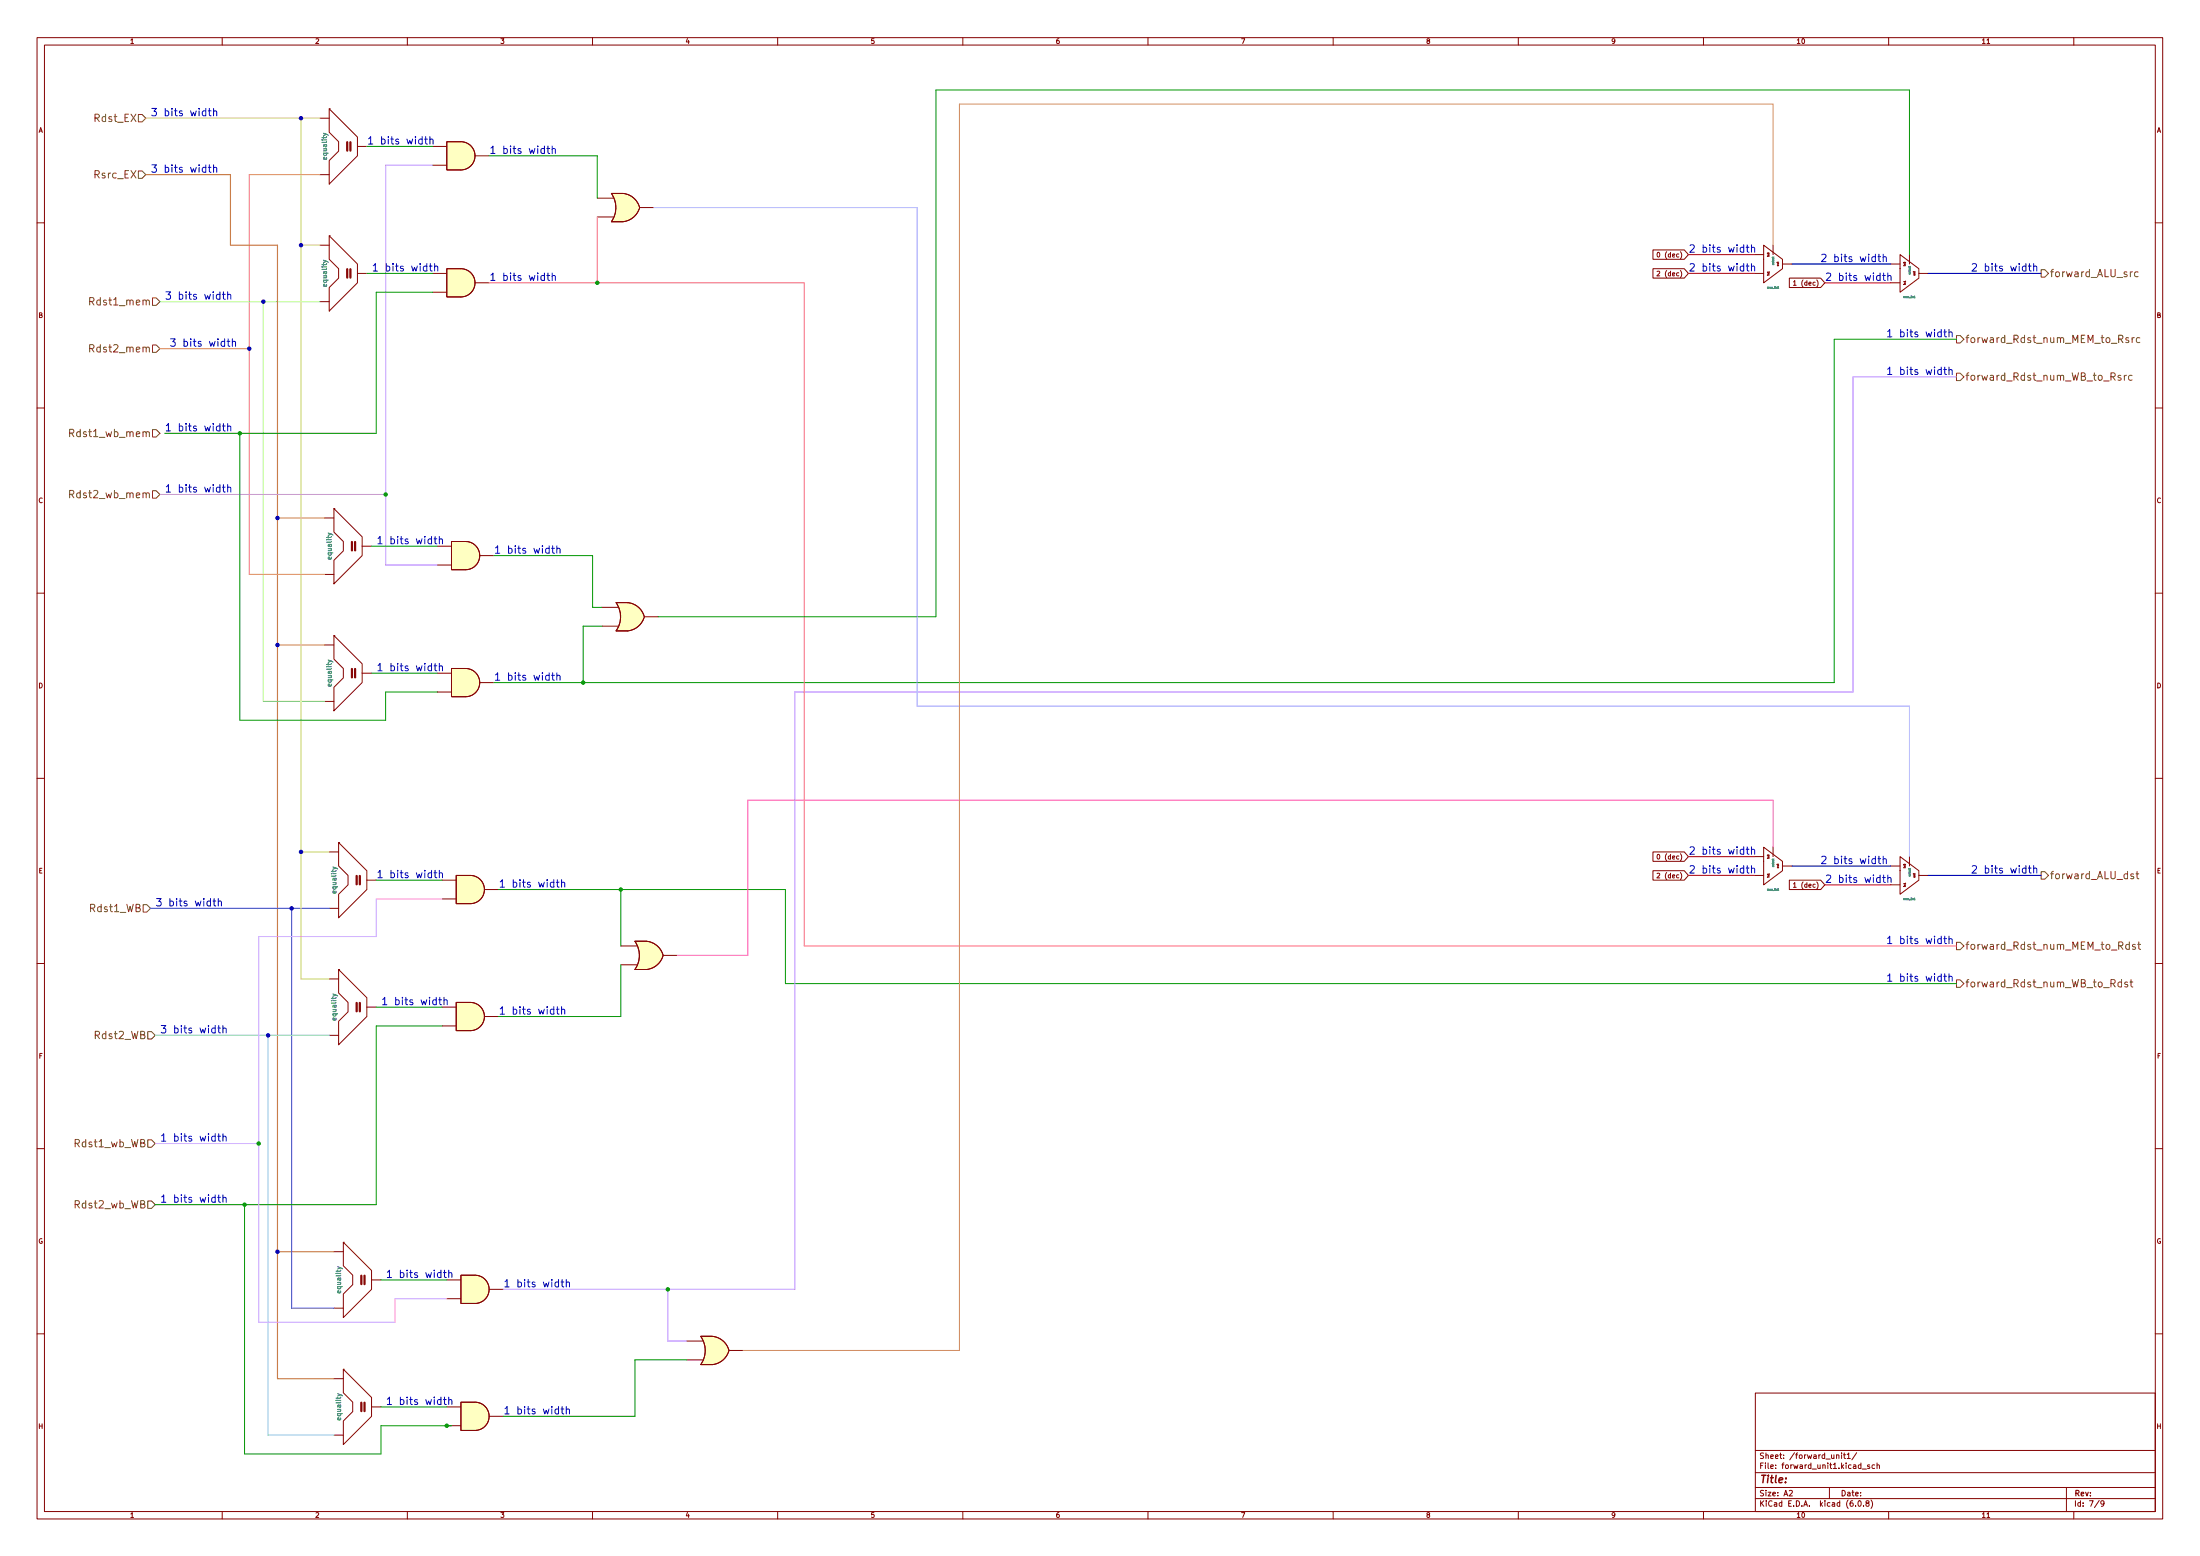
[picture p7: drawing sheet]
<svg xmlns="http://www.w3.org/2000/svg" width="594mm" height="420mm" viewBox="0 0 594 420" stroke-linecap="round" stroke-linejoin="round" font-family="sans-serif">
<g fill="none" stroke="#840000" stroke-width=".27">
<path d="M10 10.2h574v400h-574zM12 12.2h570v396h-570zM60 10.2v2M110 10.2v2M160 10.2v2M210 10.2v2M260 10.2v2M310 10.2v2M360 10.2v2M410 10.2v2M460 10.2v2M510 10.2v2"/>
<path d="M536.6 11.8h.7M560 10.2v2M86.4 31.9h2.5M88.9 29.4h.1M88.9 29.4l7.6 7.6v5.1l-7.6 7.6v-6.4l2.5-2.5v-2.5l-2.5-2.6zM96.5 39.5h2.6M116.8 39.5h3.8M120.6 38.3h3.9a3.8 3.8 0 0 1 3.8 3.8 3.8 3.8 0 0 1-3.8 3.8h-3.9zM86.4 47.2h2.5M116.8 44.6h3.8M128.3 42.1h3.8M161.3 53.5h4.3"/>
<path d="M161.3 58.6h4.3M168.3 52.2h-3.2a6.6 6.6 0 0 1 0 7.7h3.2M168.3 52.2a5.1 5.1 0 0 1 4.4 3.8M172.7 56.1a5.2 5.2 0 0 1-4.4 3.8M172.7 56h3.8M10 60.2h2M86.4 66.2h2.5M88.9 63.7h.1M88.9 63.7l7.6 7.6v5.1l-7.6 7.6v-6.4l2.5-2.5v-2.5l-2.5-2.6zM96.5 73.8h2.6M116.8 73.8h3.8M116.8 78.9h3.8"/>
<path d="M120.6 72.6h3.9a3.8 3.8 0 0 1 3.8 3.8 3.8 3.8 0 0 1-3.8 3.8h-3.9zM128.3 76.4h3.8M446.4 67.5h8.4l1.1 1.2-1.1 1.3h-8.4zM446.4 72.6h8.4l1.1 1.2-1.1 1.3h-8.4zM447.5 73.3l.5-.1 .2 .4-.8 .9h.8M447.6 68.3l.2-.2a.62 .62 0 0 1 .4 .7 .62 .62 0 0 1-.5 .6l-.2-.5zM473.7 73.8h2.5M473.7 68.7h2.5M476.2 66.2l5.1 3.8v2.6l-5.1 3.8zM478.8 66.2v2.5M481.3 71.3h2.6M483.2 75.1h8.4l1.2 1.3-1.2 1.2h-8.4z"/>
<path d="M484.3 76.1l.4-.3v1.2M484.3 77h.7M510.5 71.3h2.6M510.5 76.4h2.6M513.1 68.7l5.1 3.9v2.5l-5.1 3.8zM515.6 68.7v2.6M518.2 73.8h2.5M582 60.2h2M86.4 81.4h2.5M10 110.2h2M582 110.2h2M87.6 139.9h2.6"/>
<path d="M90.2 137.3h.1M90.2 137.3l7.6 7.6v5.1l-7.6 7.6v-6.3l2.5-2.5v-2.6l-2.5-2.5zM87.6 155.1h2.6M97.8 147.5h2.5M118.1 147.5h3.8M118.1 152.6h3.8M125.7 146.2h-3.8v7.6h3.8M125.7 146.2a3.8 3.8 0 0 1 3.8 3.8 3.8 3.8 0 0 1-3.8 3.8M129.5 150h3.8M10 160.2h2M87.6 174.2h2.6M90.2 171.6h.1"/>
<path d="M90.2 171.6l7.6 7.6v5.1l-7.6 7.6v-6.3l2.5-2.6v-2.5l-2.5-2.5zM162.6 164h4.3M162.6 169.1h4.3M166.4 162.7h3.1h-3.1a6.6 6.6 0 0 1 0 7.6h3.1h-3.1a6.6 6.6 0 0 0 0-7.6M169.6 162.7a5.1 5.1 0 0 1 4.4 3.8M174 166.5a5.2 5.2 0 0 1-4.4 3.8M174 166.5h3.8M582 160.2h2M87.6 189.4h2.6M97.8 181.8h2.5M118.1 181.8h3.8M118.1 186.9h3.8"/>
<path d="M125.7 180.5h-3.8v7.6h3.8M125.7 180.5a3.8 3.8 0 0 1 3.8 3.8 3.8 3.8 0 0 1-3.8 3.8M129.5 184.3h3.8M10 210.2h2M582 210.2h2M88.9 230h2.5M91.4 227.5h.1M91.4 227.5l7.7 7.6v5.1l-7.7 7.6v-6.3l2.6-2.6v-2.5l-2.6-2.6zM99.1 237.7h2.5M119.4 237.7h3.8M123.2 236.4h3.8a3.8 3.8 0 0 1 3.8 3.8 3.8 3.8 0 0 1-3.8 3.8h-3.8zM446.4 235.1h8.4l1.1 1.3-1.1 1.3h-8.4z"/>
<path d="M446.4 230h8.4l1.1 1.3-1.1 1.3h-8.4zM447.5 235.9l.5-.1 .2 .3-.8 1h.8M447.6 230.8l.2-.1a.62 .62 0 0 1 .4 .7 .62 .62 0 0 1-.5 .5l-.2-.4zM473.7 231.3h2.5M473.7 236.4h2.5M476.2 228.8l5.1 3.8v2.5l-5.1 3.8zM478.8 228.8v2.5M481.3 233.8h2.6M483.2 237.7h8.4l1.2 1.2-1.2 1.3h-8.4zM484.3 238.7l.4-.4v1.3M484.3 239.6h.7M510.5 233.8h2.6"/>
<path d="M510.5 238.9h2.6M513.1 231.3l5.1 3.8v2.6l-5.1 3.8zM515.6 231.3v2.5M518.2 236.4h2.5M88.9 245.3h2.5M119.4 242.7h3.8M130.8 240.2h3.8M167.6 255.4h4.4M174.6 254.2h-3.1a6.6 6.6 0 0 1 0 7.6h3.1M174.6 254.2h-3.2a6.6 6.6 0 0 1 0 7.6h3.2M174.7 254.2a5.1 5.1 0 0 1 4.4 3.8M179.1 258a5.2 5.2 0 0 1-4.5 3.8"/>
<path d="M179.1 258h3.8M10 260.2h2M88.9 279.6h2.5M88.9 264.3h2.5M91.4 261.8h.1M91.4 261.8l7.7 7.6v5.1l-7.7 7.6v-6.3l2.6-2.6v-2.5l-2.6-2.6zM99.1 271.9h2.5M119.4 271.9h3.8M119.4 277h3.8M123.2 270.7h3.8a3.8 3.8 0 0 1 3.8 3.8 3.8 3.8 0 0 1-3.8 3.8h-3.8zM130.8 274.5h3.8M167.6 260.5h4.4"/>
<path d="M582 260.2h2M10 310.2h2M582 310.2h2M90.2 338h2.5M92.7 335.4h.1M92.7 335.4l7.6 7.7v5l-7.6 7.7v-6.4l2.5-2.5v-2.6l-2.5-2.5zM90.2 353.2h2.5M100.3 345.6h2.6M120.6 345.6h3.9M120.6 350.7h3.9M124.5 344.3h3.8a3.8 3.8 0 0 1 3.8 3.8 3.8 3.8 0 0 1-3.8 3.9h-3.8zM132.1 348.1h3.8"/>
<path d="M10 360.2h2M90.2 372.3h2.5M92.7 369.7h.1M92.7 369.7l7.6 7.7v5l-7.6 7.7v-6.4l2.5-2.5v-2.6l-2.5-2.5zM100.3 379.9h2.6M120.6 379.9h3.9M124.5 378.6h3.8a3.8 3.8 0 0 1 3.8 3.8 3.8 3.8 0 0 1-3.8 3.8h-3.8zM185.4 362.1h4.3M185.4 367.2h4.3M192.4 360.8l-3.2 .1a6.6 6.6 0 0 1 0 7.6h3.2M192.4 360.8h-3.2a6.6 6.6 0 0 1 0 7.7h3.2M192.4 360.8a5.1 5.1 0 0 1 4.4 3.9"/>
<path d="M196.8 364.7a5.2 5.2 0 0 1-4.4 3.8M196.8 364.7h3.9M474 376.2h108v32h-108zM582 360.2h2M90.2 387.5h2.5M120.6 385h3.9M132.1 382.4h3.8M474 397.7h108M474 391.7h108M495.9 393l.6-.1 .1 .9M497.3 392.3v.2M497.3 392.8v1"/>
<path d="M497.8 392.8h.6M498 392.3v1.3l.4 .2M498.8 392.8l.4-.5v1.5M498.8 393.8h.9M501.4 392.3l-1.3 1.9M502.9 396.7h1.1M504.9 395.6l-.4-.1-.2 .3 .1 .2 .5 .1v.4h-.6M506.2 395.6l-.4-.1-.3 .3 .2 .7h.5M506.9 395.7l.5-.1 .1 .9M506.9 395v1.5M60 408.2v2M110 408.2v2"/>
<path d="M160 408.2v2M210 408.2v2M260 408.2v2M310 408.2v2M360 408.2v2M410 408.2v2M460 408.2v2M474 404.7h108M474 401.7h108M483.2 402.6l.5-.2 .3 .5-.9 1h.9M494 401.7v3M501.1 406.6v.1"/>
<path d="M501.9 405.3l.2-.1a.8 .8 0 0 1 .5 .8 .8 .8 0 0 1-.5 .7 1 1 0 0 1-.2-1.4zM503.2 406.6v.1M504.2 405.9l-.3-.3v-.2l.7-.1 .1 .4-.8 .5 .3 .5 .5-.2-.3-.6M505.2 405a1.72 1.72 0 0 1 0 2.3M510 408.2v2M536.6 409.7h.7M558 401.7v6.5M560 408.2v2M566.9 405.2l-1.3 1.9M568.2 405.9l-.3 .3-.5-.1v-.7l.5-.2 .3 .3-.1 .9-.2 .3h-.5"/>
</g>
<g fill="#ffffc2" stroke="#ffffc2" stroke-width=".27">
<path d="M127 270.7a3.8 3.8 0 0 1 3.8 3.8 3.8 3.8 0 0 1-3.8 3.8z"/>
<path d="M123.2 270.7h3.8v7.6h-3.8z"/>
<path d="M169 165.2l5 1.3a5.2 5.2 0 0 1-4.4 3.8z"/>
<path d="M166.4 170.3h3.1z"/>
<path d="M166.4 162.7h3.1z"/>
<path d="M166.4 162.7h3.1v7.6h-3.1a6.7 6.7 0 0 0 0-7.6z"/>
<path d="M169.6 162.7a5.1 5.1 0 0 1 4.4 3.8l-5 1.3z"/>
<path d="M191.8 363.3l5 1.4a5.2 5.2 0 0 1-4.4 3.8z"/>
<path d="M189.2 368.5h3.2z"/>
<path d="M189.2 360.8h3.2z"/>
<path d="M189.2 360.8h3.2v7.7h-3.2a6.7 6.7 0 0 0 0-7.7z"/>
<path d="M192.4 360.8a5.1 5.1 0 0 1 4.4 3.9l-4.9 1.3z"/>
<path d="M125.7 180.5a3.8 3.8 0 0 1 3.8 3.8 3.8 3.8 0 0 1-3.8 3.8z"/>
<path d="M121.9 180.5h3.8v7.6h-3.8z"/>
<path d="M128.3 378.6a3.8 3.8 0 0 1 3.8 3.8 3.8 3.8 0 0 1-3.8 3.8z"/>
<path d="M124.5 378.6h3.8v7.6h-3.8z"/>
<path d="M174.1 256.6l5 1.4a5.2 5.2 0 0 1-4.5 3.8z"/>
<path d="M171.4 261.8h3.2z"/>
<path d="M171.4 254.2h3.2z"/>
<path d="M171.4 254.2h3.2v7.6h-3.2a6.7 6.7 0 0 0 0-7.6z"/>
<path d="M174.7 254.2a5.1 5.1 0 0 1 4.4 3.8l-5 1.3z"/>
<path d="M128.3 344.3a3.8 3.8 0 0 1 3.8 3.8 3.8 3.8 0 0 1-3.8 3.9z"/>
<path d="M124.5 344.3h3.8v7.7h-3.8z"/>
<path d="M127 236.4a3.8 3.8 0 0 1 3.8 3.8 3.8 3.8 0 0 1-3.8 3.8z"/>
<path d="M123.2 236.4h3.8v7.6h-3.8z"/>
<path d="M167.7 54.7l5 1.4a5.2 5.2 0 0 1-4.4 3.8z"/>
<path d="M165.1 59.9h3.2z"/>
<path d="M165.1 52.2h3.2z"/>
<path d="M165.1 52.2h3.2v7.7h-3.2a6.7 6.7 0 0 0 0-7.7z"/>
<path d="M168.3 52.2a5.1 5.1 0 0 1 4.4 3.8l-5 1.4z"/>
<path d="M125.7 146.2a3.8 3.8 0 0 1 3.8 3.8 3.8 3.8 0 0 1-3.8 3.8z"/>
<path d="M121.9 146.2h3.8v7.6h-3.8z"/>
<path d="M124.5 38.3a3.8 3.8 0 0 1 3.8 3.8 3.8 3.8 0 0 1-3.8 3.8z"/>
<path d="M120.6 38.3h3.9v7.6h-3.9z"/>
<path d="M124.5 72.6a3.8 3.8 0 0 1 3.8 3.8 3.8 3.8 0 0 1-3.8 3.8z"/>
<path d="M120.6 72.6h3.9v7.6h-3.9z"/>
</g>
<g fill="none" stroke="#006464" stroke-width=".27">
<path d="M87.4 36l1.2 .6M87.4 70.3l1.2 .6M478.7 71.3l.1 .2 .2-.2v.2M480 77.9h.3M515.5 73.8l.1 .2 .2-.2v.2M516.9 80.4h.3M88.6 143.9l1.3 .6M88.6 178.2l1.3 .6M89.9 234.1l1.3 .6M478.7 233.8l.1 .2 .2-.2v.2M515.5 236.4l.1 .2 .2-.2v.2M480 240.4h.3"/>
<path d="M516.9 243h.3M89.9 268.4l1.3 .6M91.2 342l1.2 .6M91.2 376.3l1.2 .6"/>
</g>
<g fill="none" stroke="#725600" stroke-width=".27">
<path d="M37.4 30.9h1l1 1-1 1h-1zM37.4 46.2h1l1 1-1 1h-1zM551.2 72.8h1l1 1-1 1h-1zM577.4 73.5l-.6-.1-.4 .4 .2 .8h.8M24.2 81.4l1-.1 .2-.3-.1-.5-.3-.1h-.8v2M24.2 94.1l1-.1 .2-.3-.1-.5-.3-.1h-.8v2M41.2 80.4h1l1 1-1 1.1h-1zM41.2 93.1h1l1 1-1 1.1h-1zM528.3 90.6h1l1 1-1 1h-1zM574.8 91.3l-.5-.1-.3 .3 .1 .3 .7 .1v.5h-.8M575.7 91.2v1.3M576.3 91.2l-.6 .4"/>
<path d="M577.8 91.3l-.5-.1-.4 .4 .2 .8h.7M18.8 117l1-.1 .1-.3v-.5l-.3-.2h-.8v2M41.2 116h1l1 1-1 1h-1zM528.3 100.8h1l1 1-1 1h-1zM572.7 101.4l-.5-.1-.3 .3 .1 .3 .7 .2v.5h-.8M573.6 101.3v1.4M574.2 101.3l-.6 .4M575.7 101.4l-.5-.1-.4 .4 .2 .9h.7M18.8 133.5l1-.1 .1-.3v-.5l-.3-.2h-.8v2M41.2 132.5h1l1 1-1 1h-1zM551.2 235.4h1l1 1-1 1h-1zM576.1 236.1l-.4-.1-.3 .2 .1 .3 .6 .2v.5h-.7"/>
<path d="M576.8 236h.8M577.1 235.3v1.7l.5 .3M38.6 244.3h1l1 1-1 1h-1zM528.3 254.4h1l1 1-1 1h-1zM575 255.1l-.6-.1-.4 .4 .2 .8h.8M575 254.3v2M576.6 255.1l-.5-.1-.3 .3 .1 .3 .7 .2v.4h-.8M577.3 255h.7M577.6 254.3v1.8l.4 .2M39.9 278.6h1l1 1-1 1h-1zM528.3 264.6h1l1 1-1 1h-1zM572.9 265.3l-.6-.1-.4 .4 .2 .8h.8"/>
<path d="M572.9 264.5v2M574.5 265.3l-.5-.1-.3 .3 .1 .2 .7 .2v.5h-.8M575.2 265.2h.7M575.5 264.5v1.7l.4 .3M39.9 307.8h1l1 1-1 1h-1zM39.9 324.3h1l1 1-1 1h-1z"/>
</g>
<g fill="none" stroke="#0000c2" stroke-width=".27">
<path d="M55.6 30l-.6-.1-.4 .4 .2 .9h.8M55.6 29.3v2M56.2 29.9h.8M56.5 29.3v1.7l.5 .3M57.7 30.1l.3-.2 .4 .1 .1 1.3M57.7 29.3v2M114 37.7l-.6-.1-.4 .3 .2 .9h.8M114 36.9v2M114.7 37.6h.7M114.9 36.9v1.7l.5 .3M116.1 37.8l.3-.2 .5 .1v1.2M116.1 36.9v2"/>
<path d="M147 39.4v2M148 39.4v1.7l.4 .3M149.1 39.4v2M55.6 45.3l-.6-.1-.4 .4 .2 .8h.8M55.6 44.5v2M56.2 45.2h.8M56.5 44.5v1.7l.5 .3M57.7 45.4l.3-.2 .4 .1 .1 1.2M57.7 44.5v2M147 40.2l-.6-.1-.3 .4 .2 .8h.7M147.7 40.1h.7M149.1 40.3l.3-.2 .5 .1 .1 1.2"/>
<path d="M59.4 79.6l-.6-.1-.4 .4 .2 .8h.8M59.4 78.8v2M60 79.5h.8M60.3 78.8v1.7l.5 .3M61.5 79.7l.3-.2 .4 .1 .1 1.2M61.5 78.8v2M115.3 71.9h-.6l-.4 .3 .2 .9h.8M115.3 71.2v2M115.9 71.9h.8M116.2 71.2v1.7l.5 .3M117.4 72l.2-.1h.5l.1 1.3M117.4 71.2v2"/>
<path d="M147 74.5l-.6-.1-.3 .4 .2 .8h.7M147 73.7v2M147.7 74.4h.7M148 73.7v1.7l.4 .3M149.1 74.6l.3-.2 .5 .1 .1 1.2M149.1 73.7v2M470.9 71.9h-.6l-.4 .3 .2 .9h.8M470.9 66.9l-.6-.1-.4 .4 .2 .8h.8M470.9 66.1v2M470.9 71.2v2M471.5 71.9h.8M471.5 66.8h.8"/>
<path d="M471.8 71.2v1.7l.5 .3M471.8 66.1v1.7l.5 .3M473 72l.2-.1h.5l.1 1.3M473 67l.2-.2 .5 .1 .1 1.2M473 66.1v2M473 71.2v2M506.4 69.4l-.5-.1-.4 .4 .2 .8h.7M506.4 68.6v2M507.1 69.3h.8M507.4 68.6v1.8l.5 .2M507.7 74.5l-.6-.1-.4 .4 .2 .8h.8M507.7 73.7v2"/>
<path d="M508.4 74.4h.7M508.5 69.5l.3-.2 .5 .1 .1 1.2M508.5 68.6v2M508.6 73.7v1.7l.5 .3M509.8 74.6l.3-.2 .5 .1v1.2M509.8 73.7v2M547.1 71.9h-.6l-.4 .3 .2 .9h.8M547.1 71.2v2M547.7 71.9h.8M548 71.2v1.7l.5 .3M549.2 72l.2-.1h.5l.1 1.3M549.2 71.2v2"/>
<path d="M60.7 92.3l-.6-.1-.4 .4 .2 .8h.8M60.7 91.5v2M61.3 92.2h.8M61.6 91.5v1.7l.5 .3M62.7 92.4l.3-.2 .5 .1 .1 1.2M62.7 91.5v2M524.2 99.9l-.6-.1-.3 .4 .1 .8h.8M524.2 89.7l-.6-.1-.3 .4 .1 .9h.8M524.2 89v2M524.2 99.1v2M524.9 99.8h.7M524.9 89.6h.7"/>
<path d="M525.2 99.1v1.7l.4 .3M525.2 89v1.7l.4 .3M526.3 100l.3-.2 .5 .1 .1 1.2M526.3 89.8l.3-.2 .5 .1 .1 1.3M526.3 89v2M526.3 99.1v2M59.4 115.1l-.6-.1-.4 .4 .2 .9h.8M59.4 114.4v2M60 115h.8M60.3 114.4v1.7l.5 .3M61.5 115.2l.3-.2 .4 .1 .1 1.3M61.5 114.4v2"/>
<path d="M59.4 131.6l-.6-.1-.4 .4 .2 .9h.8M59.4 130.9v2M60 131.5h.8M60.3 130.9v1.7l.5 .3M61.5 131.7l.3-.2 .4 .1 .1 1.3M61.5 130.9v2M116.5 145.6l-.5-.1-.4 .4 .2 .8h.7M116.5 144.8v2M117.2 145.5h.8M117.5 144.8v1.8l.5 .2M118.6 145.7l.3-.2 .5 .1 .1 1.2M118.6 144.8v2"/>
<path d="M148.3 148.1h-.6l-.4 .3 .2 .9h.8M148.3 147.4v2M148.9 148.1h.8M149.2 147.4v1.7l.5 .3M150.4 148.2l.3-.1h.4l.1 1.3M150.4 147.4v2M116.5 179.9l-.5-.1-.4 .4 .2 .8h.7M116.5 179.1v2M117.2 179.8h.8M117.5 179.1v1.7l.5 .3M118.6 180l.3-.2 .5 .1 .1 1.2M118.6 179.1v2"/>
<path d="M148.3 182.4l-.6-.1-.4 .4 .2 .9h.8M148.3 181.7v2M148.9 182.3h.8M149.2 181.7v1.7l.5 .3M150.4 182.5l.3-.2 .4 .1 .1 1.3M150.4 181.7v2M116.5 235.8l-.5-.1-.4 .4 .2 .8h.7M116.5 235v2M117.2 235.7h.8M117.5 235v1.7l.5 .3M118.6 235.9l.3-.2 .5 .1 .1 1.2M118.6 235v2"/>
<path d="M149.6 238.3l-.6-.1-.4 .4 .2 .9h.8M149.6 237.6v2M150.2 238.2h.8M150.5 237.6v1.7l.5 .3M151.6 238.4l.3-.2 .5 .1 .1 1.3M151.6 237.6v2M470.9 229.4l-.6-.1-.4 .4 .2 .9h.8M470.9 234.5l-.6-.1-.4 .4 .2 .8h.8M470.9 228.7v2M470.9 233.7v2M471.5 229.3h.8M471.5 234.4h.8"/>
<path d="M471.8 228.7v1.7l.5 .3M471.8 233.7v1.8l.5 .2M473 229.5l.2-.2 .5 .1 .1 1.3M473 234.6l.2-.2 .5 .1 .1 1.2M473 228.7v2M473 233.7v2M506.4 232l-.5-.1-.4 .4 .2 .8h.7M506.4 231.2v2M507.1 231.9h.8M507.4 231.2v1.7l.5 .3M507.7 237h-.6l-.4 .3 .2 .9h.8M507.7 236.3v2"/>
<path d="M508.4 237h.7M508.5 232.1l.3-.2 .5 .1 .1 1.2M508.5 231.2v2M508.6 236.3v1.7l.5 .3M509.8 237.1l.3-.1h.5v1.3M509.8 236.3v2M547.1 234.5l-.6-.1-.4 .4 .2 .8h.8M547.1 233.7v2M547.7 234.4h.8M548 233.7v1.8l.5 .2M549.2 234.6l.2-.2 .5 .1 .1 1.2M549.2 233.7v2"/>
<path d="M56.8 243.4l-.5-.1-.4 .4 .2 .8h.7M56.8 242.6v2M57.5 243.3h.8M57.8 242.6v1.7l.5 .3M58.9 243.5l.3-.2 .5 .1 .1 1.2M58.9 242.6v2M524.2 253.6l-.6-.1-.3 .3 .1 .9h.8M524.2 252.8v2M524.9 253.5h.7M525.2 252.8v1.7l.4 .3M526.3 253.7l.3-.2 .5 .1 .1 1.2M526.3 252.8v2"/>
<path d="M58.1 277.7l-.6-.1-.3 .4 .2 .8h.7M58.1 276.9v2M58.8 277.6h.7M59.1 276.9v1.7l.4 .3M60.2 277.8l.3-.2 .5 .1 .1 1.2M60.2 276.9v2M117.8 270.1l-.6-.1-.3 .4 .1 .8h.8M117.8 269.3v2M118.5 270h.7M118.8 269.3v1.7l.4 .3M119.9 270.2l.3-.2 .5 .1 .1 1.2M119.9 269.3v2"/>
<path d="M149.6 272.6l-.6-.1-.4 .4 .2 .8h.8M149.6 271.8v2M150.2 272.5h.8M150.5 271.8v1.8l.5 .2M151.6 272.7l.3-.2 .5 .1 .1 1.2M151.6 271.8v2M524.2 263.7l-.6-.1-.3 .4 .1 .9h.8M524.2 263v2M524.9 263.6h.7M525.2 263v1.7l.4 .3M526.3 263.8l.3-.2 .5 .1 .1 1.3M526.3 263v2"/>
<path d="M58.1 306.9l-.6-.1-.3 .4 .2 .8h.7M58.1 306.1v2M58.8 306.8h.7M59.1 306.1v1.7l.4 .3M60.2 307l.3-.2 .5 .1 .1 1.2M60.2 306.1v2M58.1 323.4l-.6-.1-.3 .4 .2 .8h.7M58.1 322.6v2M58.8 323.3h.7M59.1 322.6v1.8l.4 .2M60.2 323.5l.3-.2 .5 .1 .1 1.2M60.2 322.6v2"/>
<path d="M119.1 343.7l-.6-.1-.4 .4 .2 .9h.8M119.1 343v2M119.7 343.6h.8M120 343v1.7l.5 .3M121.2 343.8l.3-.2 .4 .1 .1 1.3M121.2 343v2M150.8 346.3l-.5-.1-.4 .4 .2 .8h.7M150.8 345.5v2M151.5 346.2h.8M151.8 345.5v1.7l.5 .3M152.9 346.4l.3-.2 .5 .1 .1 1.2M152.9 345.5v2"/>
<path d="M119.1 378l-.6-.1-.4 .4 .2 .9h.8M119.1 377.3v2M119.7 377.9h.8M120 377.3v1.7l.5 .3M121.2 378.1l.3-.2 .4 .1 .1 1.3M121.2 377.3v2M150.8 379.8v2M151.8 379.8v1.7l.5 .3M152.9 379.8v2M150.8 380.6l-.5-.1-.4 .3 .2 .9h.7M151.5 380.5h.8M152.9 380.7l.3-.2 .5 .1 .1 1.2"/>
</g>
<path d="M41.9 279.6h47M72.4 279.6v107.9h17.8" fill="none" stroke="#79dae1" stroke-width=".3"/>
<path d="M39.4 47.2h22.8v19h12.7v306.1h15.3M74.9 139.9h12.7M74.9 174.2h12.7M74.9 338h15.3" fill="none" stroke="#c97b3f" stroke-width=".3"/>
<path d="M40.6 245.3h48.3M78.7 245.3v107.9h11.5" fill="none" stroke="#4b53ff" stroke-width=".3"/>
<path d="M86.4 47.2h-19.1v107.9h20.3M43.2 94.1h24.1" fill="none" stroke="#ff9c73" stroke-width=".3"/>
<path d="M39.4 31.9h47M81.3 31.9v232.4h7.6M81.3 66.2h5.1M81.3 230h7.6" fill="none" stroke="#d0d66d" stroke-width=".3"/>
<path d="M43.2 81.4h43.2M71.1 81.4v108h16.5" fill="none" stroke="#abff69" stroke-width=".3"/>
<path d="M455.9 73.8h17.8M455.9 68.7h17.8M492.8 76.4h17.7M455.9 231.3h17.8M455.9 236.4h17.8M492.8 238.9h17.7" fill="none" stroke="#ff0025" stroke-width=".3"/>
<path d="M483.9 71.3h26.6M520.7 73.8h30.5M483.9 233.8h26.6M520.7 236.4h30.5" fill="none" stroke="#000084" stroke-width=".3"/>
<path d="M478.8 228.8v-12.7h-276.9v41.9h-19" fill="none" stroke="#ff49a9" stroke-width=".27"/>
<g fill="none" stroke="#009600" stroke-width=".27">
<path d="M99.1 39.5h17.7M132.1 42.1h29.2v11.4M99.1 73.8h17.7M116.8 78.9h-15.2v38.1h-57.2M515.6 68.7v-44.4h-262.9v142.2h-74.9M528.3 91.6h-33v92.7h-362M64.8 117v77.5h39.3v-7.6h14M100.3 147.5h17.8M133.3 150h26.7v14h2.6M162.6 169.1h-5.1v15.2M100.3 181.8h17.8M101.6 237.7h17.8"/>
<path d="M134.6 240.2h77.5v25.4h316.2M167.6 240.2v15.2M101.6 271.9h17.8M119.4 277h-17.8v48.3h-59.7M167.6 260.5v14h-33M66 325.3v67.3h36.9v-7.6h19M102.9 345.6h17.7M102.9 379.9h17.7M185.4 367.2h-14v15.2h-35.5"/>
</g>
<path d="M119.4 242.7h-17.8v10.2h-31.8v104.1h36.9v-6.3h13.9M41.9 308.8h27.9" fill="none" stroke="#f780ff" stroke-width=".27"/>
<path d="M528.3 101.8h-27.9v85.1h-285.8v161.2h-78.7M180.3 348.1v14h5.1" fill="none" stroke="#ab71ff" stroke-width=".27"/>
<path d="M161.3 58.6v17.8M132.1 76.4h85.1v179h311.1" fill="none" stroke="#ff6679" stroke-width=".27"/>
<path d="M176.5 56h71.1v134.7h268v40.6" fill="none" stroke="#8e99ff" stroke-width=".27"/>
<path d="M478.8 66.2v-38.1h-219.7v336.6h-58.4" fill="none" stroke="#d28c5d" stroke-width=".27"/>
<path d="M116.8 44.6h-12.7v108h14M43.2 133.5h60.9" fill="none" stroke="#a474ff" stroke-width=".27"/>
<g fill="#009600" stroke="#009600" stroke-width=".27">
<circle cx="120.6" cy="385" r=".46"/>
<circle cx="180.3" cy="348.1" r=".46"/>
<circle cx="161.3" cy="76.4" r=".46"/>
<circle cx="157.5" cy="184.3" r=".46"/>
<circle cx="167.6" cy="240.2" r=".46"/>
<circle cx="64.8" cy="117" r=".46"/>
<circle cx="66" cy="325.3" r=".46"/>
<circle cx="69.8" cy="308.8" r=".46"/>
<circle cx="104.1" cy="133.5" r=".46"/>
</g>
<g fill="#000084" stroke="#000084" stroke-width=".27">
<circle cx="74.9" cy="338" r=".46"/>
<circle cx="81.3" cy="66.2" r=".46"/>
<circle cx="81.3" cy="31.9" r=".46"/>
<circle cx="71.1" cy="81.4" r=".46"/>
<circle cx="74.9" cy="174.2" r=".46"/>
<circle cx="81.3" cy="230" r=".46"/>
<circle cx="78.7" cy="245.3" r=".46"/>
<circle cx="72.4" cy="279.6" r=".46"/>
<circle cx="67.3" cy="94.1" r=".46"/>
<circle cx="74.9" cy="139.9" r=".46"/>
</g>
<g font-size="4.2" fill="#840000">
<text x="95.5" y="40.8" transform="rotate(-90 95.5 40.8)">=</text>
<text x="95.5" y="75" transform="rotate(-90 95.5 75)">=</text>
<text x="96.8" y="148.7" transform="rotate(-90 96.8 148.7)">=</text>
<text x="96.8" y="183" transform="rotate(-90 96.8 183)">=</text>
<text x="98" y="238.9" transform="rotate(-90 98 238.9)">=</text>
<text x="98" y="273.2" transform="rotate(-90 98 273.2)">=</text>
<text x="99.3" y="346.8" transform="rotate(-90 99.3 346.8)">=</text>
<text x="99.3" y="381.1" transform="rotate(-90 99.3 381.1)">=</text>
</g>
<g font-size="2.8" fill="#725600">
<text x="25.6" y="32.9">Rdst_EX</text>
<text x="25.6" y="48.2">Rsrc_EX</text>
<text x="553.5" y="74.8">forward_ALU_src</text>
<text x="25.1" y="82.5">Rdst1_mem</text>
<text x="25.1" y="95.2">Rdst2_mem</text>
<text x="530.6" y="92.6">forward_Rdst_num_MEM_to_Rsrc</text>
<text x="530.6" y="102.8">forward_Rdst_num_WB_to_Rsrc</text>
<text x="19.7" y="118">Rdst1_wb_mem</text>
<text x="19.7" y="134.5">Rdst2_wb_mem</text>
<text x="553.5" y="237.4">forward_ALU_dst</text>
<text x="24.4" y="246.3">Rdst1_WB</text>
<text x="530.6" y="256.4">forward_Rdst_num_MEM_to_Rdst</text>
<text x="530.6" y="266.6">forward_Rdst_num_WB_to_Rdst</text>
<text x="25.7" y="280.6">Rdst2_WB</text>
<text x="20.3" y="309.8">Rdst1_wb_WB</text>
<text x="20.3" y="326.3">Rdst2_wb_WB</text>
</g>
<g font-size="2.8" fill="#0000c2">
<text x="40.6" y="31.4">3 bits width</text>
<text x="99.1" y="39">1 bits width</text>
<text x="132.1" y="41.5">1 bits width</text>
<text x="40.6" y="46.6">3 bits width</text>
<text x="455.9" y="68.2">2 bits width</text>
<text x="491.5" y="70.7">2 bits width</text>
<text x="100.3" y="73.3">1 bits width</text>
<text x="132.1" y="75.8">1 bits width</text>
<text x="455.9" y="73.3">2 bits width</text>
<text x="492.8" y="75.8">2 bits width</text>
<text x="532.1" y="73.3">2 bits width</text>
<text x="44.4" y="80.9">3 bits width</text>
<text x="45.7" y="93.6">3 bits width</text>
<text x="509.3" y="91.1">1 bits width</text>
<text x="509.3" y="101.2">1 bits width</text>
<text x="44.4" y="116.5">1 bits width</text>
<text x="44.4" y="133">1 bits width</text>
<text x="101.6" y="146.9">1 bits width</text>
<text x="133.3" y="149.5">1 bits width</text>
<text x="101.6" y="181.2">1 bits width</text>
<text x="133.3" y="183.8">1 bits width</text>
<text x="455.9" y="230.8">2 bits width</text>
<text x="491.5" y="233.3">2 bits width</text>
<text x="101.6" y="237.1">1 bits width</text>
<text x="134.6" y="239.6">1 bits width</text>
<text x="455.9" y="235.8">2 bits width</text>
<text x="492.8" y="238.4">2 bits width</text>
<text x="532.1" y="235.8">2 bits width</text>
<text x="41.9" y="244.7">3 bits width</text>
<text x="509.3" y="254.9">1 bits width</text>
<text x="509.3" y="265">1 bits width</text>
<text x="102.9" y="271.4">1 bits width</text>
<text x="134.6" y="273.9">1 bits width</text>
<text x="43.2" y="279">3 bits width</text>
<text x="43.2" y="308.2">1 bits width</text>
<text x="43.2" y="324.7">1 bits width</text>
<text x="104.1" y="345.1">1 bits width</text>
<text x="135.9" y="347.6">1 bits width</text>
<text x="104.1" y="379.3">1 bits width</text>
<text x="135.9" y="381.9">1 bits width</text>
</g>
<text font-size="2.8" fill="#840000" x="475" y="400.5">Title:</text>
<g font-size="2.1" fill="#840000">
<text x="475" y="393.9">Sheet: /forward_unit1/</text>
<text x="475" y="396.6">File: forward_unit1.kicad_sch</text>
<text x="475" y="406.8">KiCad E.D.A. kicad (6.0.8)</text>
<text x="475" y="404">Size: A2</text>
<text x="497" y="404">Date:</text>
<text x="560" y="404">Rev:</text>
<text x="560" y="406.8">Id: 7/9</text>
</g>
<g font-size="1.8" fill="#840000">
<text x="35" y="11.8">1</text>
<text x="85" y="11.8">2</text>
<text x="135" y="11.8">3</text>
<text x="185" y="11.8">4</text>
<text x="235" y="11.8">5</text>
<text x="285" y="11.8">6</text>
<text x="335" y="11.8">7</text>
<text x="385" y="11.8">8</text>
<text x="435" y="11.8">9</text>
<text x="485" y="11.8">10</text>
<text x="535" y="11.8">11</text>
<text x="10.3" y="35.8">A</text>
<text x="582.4" y="35.8">A</text>
<text x="448.8" y="69.5">0 (dec)</text>
<text x="448.8" y="74.6">2 (dec)</text>
<text x="485.6" y="77.1">1 (dec)</text>
<text x="10.3" y="85.8">B</text>
<text x="582.4" y="85.8">B</text>
<text x="10.3" y="135.8">C</text>
<text x="582.4" y="135.8">C</text>
<text x="10.3" y="185.8">D</text>
<text x="582.4" y="185.8">D</text>
<text x="448.8" y="232">0 (dec)</text>
<text x="10.4" y="235.8">E</text>
<text x="448.8" y="237.1">2 (dec)</text>
<text x="485.6" y="239.7">1 (dec)</text>
<text x="582.4" y="235.8">E</text>
<text x="10.4" y="285.8">F</text>
<text x="582.5" y="285.8">F</text>
<text x="10.3" y="335.8">G</text>
<text x="582.3" y="335.8">G</text>
<text x="10.3" y="385.8">H</text>
<text x="582.4" y="385.8">H</text>
<text x="35" y="409.8">1</text>
<text x="85" y="409.8">2</text>
<text x="135" y="409.8">3</text>
<text x="185" y="409.8">4</text>
<text x="235" y="409.8">5</text>
<text x="285" y="409.8">6</text>
<text x="335" y="409.8">7</text>
<text x="385" y="409.8">8</text>
<text x="435" y="409.8">9</text>
<text x="485" y="409.8">10</text>
<text x="535" y="409.8">11</text>
</g>
<g font-size="1.8" fill="#006464">
<text x="88.3" y="42.9" transform="rotate(-90 88.3 42.9)">equality</text>
<text x="88.3" y="77.2" transform="rotate(-90 88.3 77.2)">equality</text>
<text x="89.5" y="150.8" transform="rotate(-90 89.5 150.8)">equality</text>
<text x="89.5" y="185.1" transform="rotate(-90 89.5 185.1)">equality</text>
<text x="90.8" y="241" transform="rotate(-90 90.8 241)">equality</text>
<text x="90.8" y="275.3" transform="rotate(-90 90.8 275.3)">equality</text>
<text x="92.1" y="349" transform="rotate(-90 92.1 349)">equality</text>
<text x="92.1" y="383.2" transform="rotate(-90 92.1 383.2)">equality</text>
</g>
<g font-size=".7" fill="#840000">
<text x="477.8" y="69.3" transform="rotate(-90 477.8 69.3)">in0</text>
<text x="480.3" y="71.8" transform="rotate(-90 480.3 71.8)">out</text>
<text x="514.6" y="71.8" transform="rotate(-90 514.6 71.8)">in0</text>
<text x="477.8" y="74.3" transform="rotate(-90 477.8 74.3)">in1</text>
<text x="514.6" y="76.9" transform="rotate(-90 514.6 76.9)">in1</text>
<text x="517.1" y="74.4" transform="rotate(-90 517.1 74.4)">out</text>
<text x="477.8" y="231.8" transform="rotate(-90 477.8 231.8)">in0</text>
<text x="477.8" y="236.9" transform="rotate(-90 477.8 236.9)">in1</text>
<text x="480.3" y="234.4" transform="rotate(-90 480.3 234.4)">out</text>
<text x="514.6" y="239.4" transform="rotate(-90 514.6 239.4)">in1</text>
<text x="514.6" y="234.4" transform="rotate(-90 514.6 234.4)">in0</text>
<text x="517.1" y="236.9" transform="rotate(-90 517.1 236.9)">out</text>
</g>
<g font-size=".7" fill="#006464">
<text x="479" y="71.2" transform="rotate(-90 479 71.2)">select</text>
<text x="477.3" y="77.9">mux_2x1</text>
<text x="515.9" y="73.8" transform="rotate(-90 515.9 73.8)">select</text>
<text x="514.1" y="80.4">mux_2x1</text>
<text x="479" y="233.8" transform="rotate(-90 479 233.8)">select</text>
<text x="515.9" y="236.3" transform="rotate(-90 515.9 236.3)">select</text>
<text x="477.3" y="240.4">mux_2x1</text>
<text x="514.1" y="243">mux_2x1</text>
</g>
</svg>
